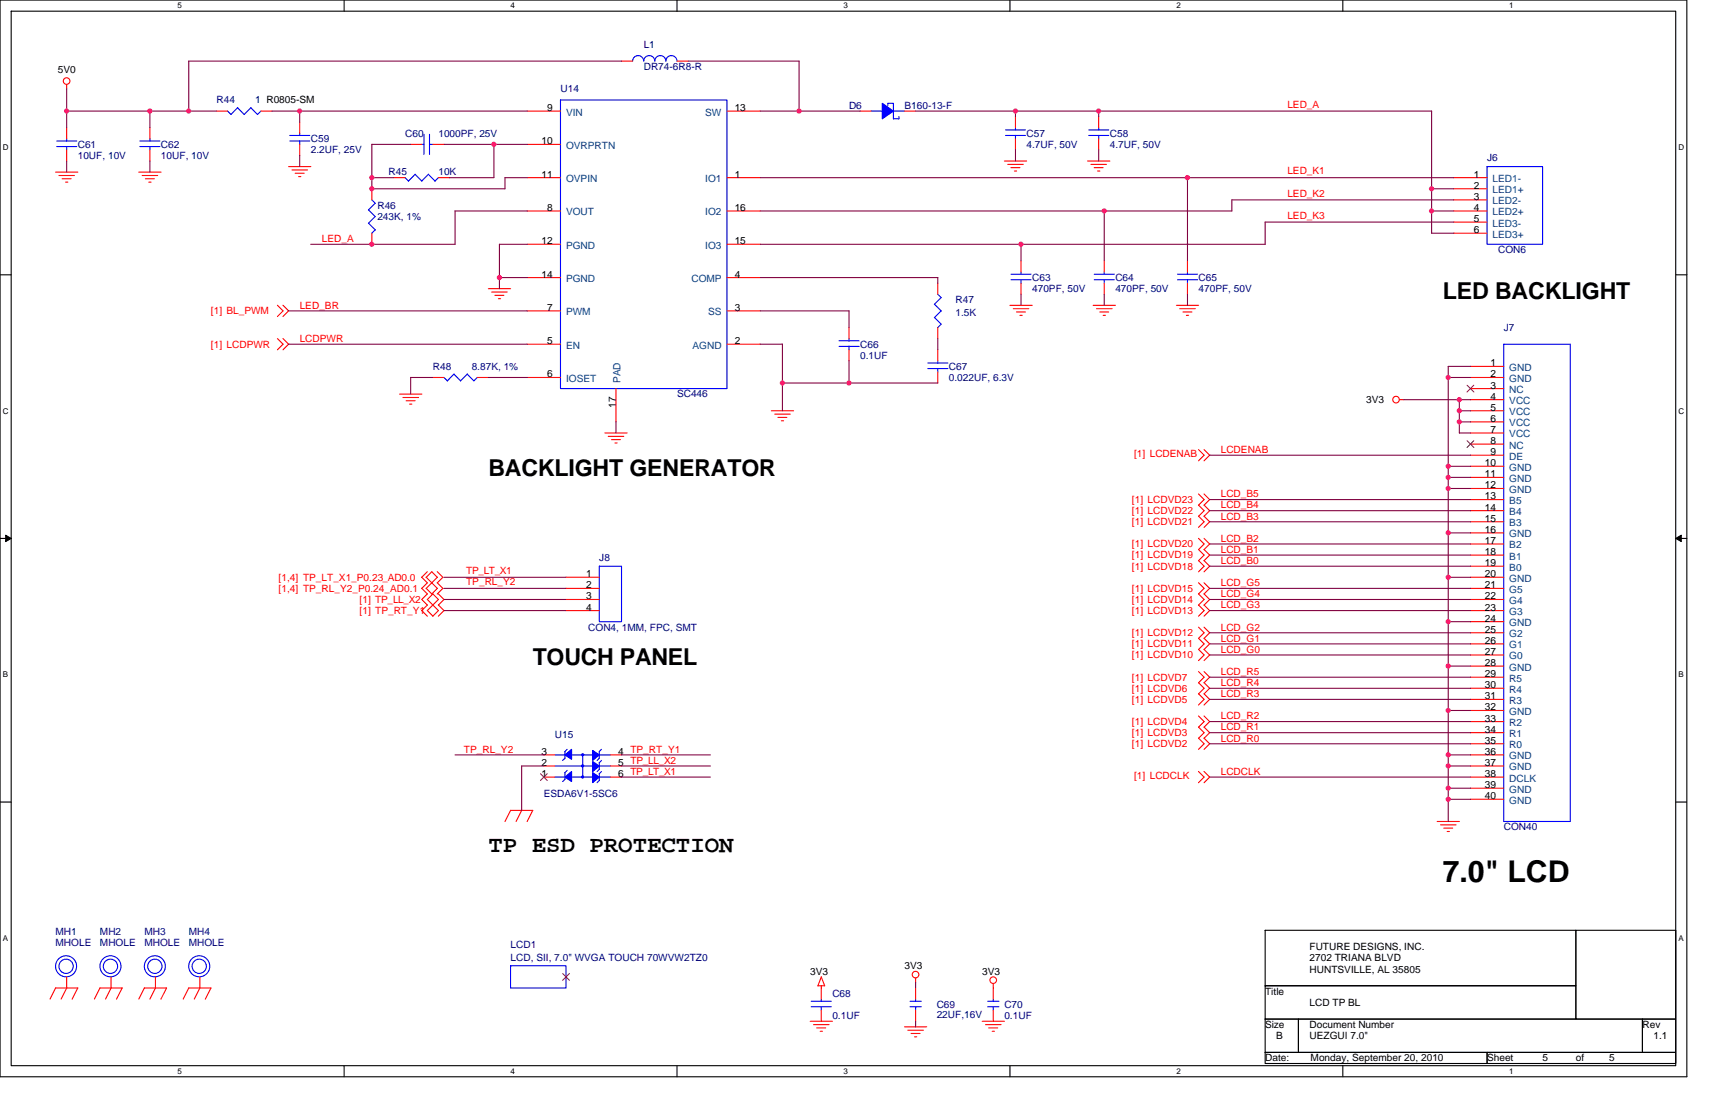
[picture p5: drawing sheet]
<svg xmlns="http://www.w3.org/2000/svg" width="432mm" height="279mm" viewBox="0 0 432 279" stroke-linecap="round" stroke-linejoin="round" font-family="sans-serif">
<path d="M0 0h424.7v271h-424.7zM2.8 2.8h419.1v265.4h-419.1z" fill="none" stroke="#000" stroke-width=".28"/>
<g fill="#fff">
<path d="M44.7 .3h1.1v2.2h-1.1z"/>
<path d="M44.7 268.5h1.1v2.3h-1.1z"/>
</g>
<path d="M86.6 0v2.8M86.6 268.2v2.8" fill="none" stroke="#000" stroke-width=".28"/>
<g fill="#fff">
<path d="M128.5 .3h1.2v2.2h-1.2z"/>
<path d="M128.5 268.5h1.2v2.3h-1.2z"/>
</g>
<path d="M170.5 0v2.8M170.5 268.2v2.8" fill="none" stroke="#000" stroke-width=".28"/>
<g fill="#fff">
<path d="M212.4 .3h1.1v2.2h-1.1z"/>
<path d="M212.4 268.5h1.1v2.3h-1.1z"/>
</g>
<path d="M254.3 0v2.8M254.3 268.2v2.8" fill="none" stroke="#000" stroke-width=".28"/>
<g fill="#fff">
<path d="M296.2 .3h1.1v2.2h-1.1z"/>
<path d="M296.2 268.5h1.1v2.3h-1.1z"/>
</g>
<path d="M338.1 0v2.8M338.1 268.2v2.8" fill="none" stroke="#000" stroke-width=".28"/>
<g fill="#fff">
<path d="M380 .3h1.1v2.2h-1.1z"/>
<path d="M380 268.5h1.1v2.3h-1.1z"/>
<path d="M.7 36h1.5v2.2h-1.5z"/>
<path d="M422.6 36h1.5v2.2h-1.5z"/>
<path d="M.7 102.3h1.5v2.3h-1.5z"/>
<path d="M422.6 102.3h1.5v2.3h-1.5z"/>
</g>
<path d="M0 69.2h2.8M421.9 69.2h2.8" fill="none" stroke="#000" stroke-width=".28"/>
<g fill="#fff">
<path d="M.7 168.7h1.4v2.2h-1.4z"/>
<path d="M422.6 168.7h1.3v2.2h-1.3z"/>
</g>
<path d="M0 135.5h2.8M421.9 135.5h2.8" fill="none" stroke="#000" stroke-width=".28"/>
<path d="M1.4 134.7l1.4 .8-1.4 .8zM421.9 135.5l1.4-.8v1.6z" fill="#000" stroke="#000" stroke-width=".25"/>
<g fill="#fff">
<path d="M.7 235.1h1.4v2.2h-1.4z"/>
<path d="M422.6 235.1h1.4v2.2h-1.4z"/>
</g>
<path d="M0 201.9h2.8M421.9 201.9h2.8M318.5 234.2h78.3v13.9h-78.3zM396.8 234.2h25.1v22.3h-25.1zM318.5 248.1h78.3v8.4h-78.3zM318.5 256.5h8.4v8.4h-8.4zM326.9 256.5h86.6v8.4h-86.6zM413.5 256.5h8.4v8.4h-8.4zM318.5 264.9h55.9v2.8h-55.9zM374.4 264.9h47.5v2.8h-47.5z" fill="none" stroke="#000" stroke-width=".28"/>
<g fill="none" stroke="#f00" stroke-width=".28">
<path d="M156.5 15.4h2.8M170.5 15.4h2.7M16.8 32.2v2.7M16.8 37.7v2.8M16.8 21.3v1.1M37.7 32.2v2.7M37.7 37.7v2.8M54.5 28h2.8M65.7 28h2.8M75.5 30.8v2.7M75.5 36.3v2.8M103.4 36.3h2.8"/>
<path d="M109 36.3h2.8M132.7 28h8.4M132.7 36.3h8.4M183 28h8.4M216.6 28h2.8M227.7 28h2.8M255.7 29.4v2.8M255.7 34.9v2.8M276.6 29.4v2.8M276.6 34.9v2.8M14 43.3h5.6M14.8 44.2h4"/>
<path d="M15.6 45h2.3M16.5 45.8h.6M34.9 43.3h5.7M35.8 44.2h3.9M36.6 45h2.3M37.5 45.8h.5M72.7 41.9h5.6M73.5 42.8h3.9M74.3 43.6h2.3M75.2 44.4h.6M93.6 47.5v2.8M93.6 58.7v2.8"/>
<path d="M99.2 44.7h2.8M110.4 44.7h2.8M132.7 44.7h8.4M132.7 53.1h8.4M183 44.7h8.4M183 53.1h8.4M252.9 40.5h5.6M253.7 41.4h3.9M254.5 42.2h2.3M255.4 43.1h.6M273.8 40.5h5.6M274.7 41.4h3.9"/>
<path d="M275.5 42.2h2.2M276.4 43.1h.5M366 44.7h8.4M366 53.1h8.4M366 47.5h8.4M366 50.3h8.4M366 55.9h8.4M366 58.7h8.4M69.8 76.8l1.5 1.5-1.5 1.4M71.2 76.8l1.5 1.5-1.5 1.4M123 72.7h5.6M123.8 73.5h3.9"/>
<path d="M124.6 74.3h2.3M125.5 75.2h.5M132.7 78.3h8.4M132.7 69.9h8.4M132.7 61.5h8.4M183 78.3h8.4M183 69.9h8.4M183 61.5h8.4M236.1 71.3v2.8M254.3 76.9h5.6M255.1 77.7h3.9M255.9 78.5h2.3"/>
<path d="M256.8 79.4h.6M257.1 65.7v2.8M257.1 71.3v2.8M275.2 76.9h5.6M276.1 77.7h3.9M276.9 78.5h2.2M277.7 79.4h.6M278 65.7v2.8M278 71.3v2.8M296.2 76.9h5.6M297 77.7h3.9M297.8 78.5h2.3"/>
<path d="M298.7 79.4h.6M299 65.7v2.8M299 71.3v2.8M69.8 85.2l1.5 1.4-1.5 1.5M71.2 85.2l1.5 1.4-1.5 1.5M100.6 99.2h5.6M109 95h2.8M120.2 95h2.8M132.7 86.6h8.4M132.7 95h8.4M155.1 97.8v8.4M183 86.6h8.4"/>
<path d="M213.8 82.4v2.8M213.8 88v2.8M236.1 82.4v2.8M236.1 88v2.8M236.1 93.6v2.8M370.2 95h8.4M370.2 92.2h8.4M370.2 97.8h8.4M101.5 100.1h3.9M102.3 100.9h2.2M103.1 101.7h.6M152.3 109h5.6"/>
<path d="M153.1 109.8h4M153.9 110.7h2.3M154.8 111.5h.6M194.2 103.4h5.6M195.1 104.2h3.9M195.9 105.1h2.2M196.7 105.9h.6M301.8 113.2l1.4 1.4-1.4 1.4M303.1 113.2l1.5 1.4-1.5 1.4M352.3 100.6h1.2M370.2 100.6h8.4M370.2 109h8.4"/>
<path d="M370.2 103.4h8.4M370.2 106.2h8.4M370.2 117.4h8.4M370.2 111.8h8.4M370.2 114.6h8.4M301.8 138.3l1.4 1.4-1.4 1.4 1.4 1.4-1.4 1.4M301.8 135.5l1.4 1.4-1.4 1.4M301.8 129.9l1.4 1.4-1.4 1.5M301.8 124.3l1.4 1.5-1.4 1.3 1.4 1.4-1.4 1.5M303.1 138.3l1.5 1.4-1.5 1.4 1.5 1.4-1.5 1.4M303.1 135.5l1.5 1.4-1.5 1.4M303.1 129.9l1.5 1.4-1.5 1.5"/>
<path d="M303.1 124.3l1.5 1.5-1.5 1.3 1.5 1.4-1.5 1.5M370.2 139.7h8.4M370.2 136.9h8.4M370.2 131.3h8.4M370.2 128.5h8.4M370.2 125.8h8.4M370.2 120.2h8.4M370.2 123h8.4M370.2 134.1h8.4M106.2 145.3l1.4 1.4-1.4 1.4 1.4 1.4M107.3 145.3l2.8 2.8-1.4 1.4-1.4-1.4 2.8-2.8-1.4-1.4-1.4 1.4M107.6 143.9l-1.4 1.4"/>
<path d="M107.6 149.5l-1.4 1.4 1.4 1.4M107.6 152.3l-1.4 1.4 1.4 1.4M109 149.5l1.4 1.4-2.8 2.8 1.4 1.4M109 149.5l-1.4 1.4 2.8 2.8-1.4 1.4M110.1 143.9l1.4 1.4-1.4 1.4M110.1 146.7l1.4 1.4-1.4 1.4M110.4 149.5l1.4 1.4-1.4 1.4M110.4 152.3l1.4 1.4-1.4 1.4M142.5 153.7h8.4M142.5 150.9h8.4M142.5 148.1h8.4M142.5 145.3h8.4"/>
<path d="M301.8 146.7l1.4 1.4-1.4 1.4 1.4 1.4-1.4 1.4M301.8 157.9l1.4 1.4-1.4 1.4M301.8 152.3l1.4 1.4-1.4 1.4M303.1 146.7l1.5 1.4-1.5 1.4 1.5 1.4-1.5 1.4M303.1 157.9l1.5 1.4-1.5 1.4M303.1 152.3l1.5 1.4-1.5 1.4M370.2 159.3h8.4M370.2 153.7h8.4M370.2 150.9h8.4M370.2 148.1h8.4M370.2 142.5h8.4M370.2 156.5h8.4"/>
<path d="M370.2 145.3h8.4M301.8 169l1.4 1.5-1.4 1.4M301.8 171.8l1.4 1.4-1.4 1.5M301.8 174.6l1.4 1.4-1.4 1.5M301.8 160.7l1.4 1.4-1.4 1.3 1.4 1.5-1.4 1.4M303.1 169l1.5 1.5-1.5 1.4M303.1 171.8l1.5 1.4-1.5 1.5M303.1 174.6l1.5 1.4-1.5 1.5M303.1 160.7l1.5 1.4-1.5 1.3 1.5 1.5-1.5 1.4M370.2 176h8.4M370.2 173.2h8.4M370.2 170.5h8.4"/>
<path d="M370.2 164.9h8.4M370.2 162.1h8.4M370.2 178.8h8.4M370.2 167.7h8.4M136.9 192.8h2.8M136.9 190h2.8M136.9 195.6h2.8M153.7 192.8h2.8M153.7 190h2.8M153.7 195.6h2.8M301.8 180.2l1.4 1.4-1.4 1.4M301.8 183l1.4 1.4-1.4 1.4 1.4 1.4-1.4 1.4"/>
<path d="M301.8 194.2l1.4 1.4-1.4 1.4M303.1 180.2l1.5 1.4-1.5 1.4M303.1 183l1.5 1.4-1.5 1.4 1.5 1.4-1.5 1.4M303.1 194.2l1.5 1.4-1.5 1.4M370.2 187.2h8.4M370.2 184.4h8.4M370.2 181.6h8.4M370.2 192.8h8.4M370.2 190h8.4M370.2 195.6h8.4M370.2 198.4h8.4M128.5 204h5.7l-1.5 2.8"/>
<path d="M128.6 204l-1.5 2.8M131.4 204l-1.5 2.8M361.8 206.8h5.7M362.7 207.6h3.9M363.5 208.4h2.3M364.4 209.3h.5M370.2 201.2h8.4M14 248.7h5.6l-1.4 2.8M14 248.7l-1.4 2.8M16.8 245.9v2.8l-1.4 2.8M23.8 251.5l1.4-2.8h5.6l-1.5 2.8M28 245.9v2.8"/>
<path d="M28 248.7l-1.4 2.8M36.3 248.7h5.7l-1.5 2.8M36.4 248.7l-1.5 2.8M39.1 245.9l.1 2.8-1.5 2.8M46.1 251.5l1.4-2.8h5.6l-1.4 2.8M50.3 245.9v2.8M50.3 248.7l-1.4 2.8M142.5 245.9h.1M204 257.1h5.6M204.8 257.9h3.9M205.6 258.7h2.3M206.5 259.6h.6"/>
<path d="M206.8 245.9l.8 2.2h-1.7M206.8 248.1v3.4M206.8 254.3v2.8M206.8 245.9l-.9 2.2M227.7 258.5h5.6M228.6 259.3h3.9M230.5 246.2v1.1M230.5 248.7v2.8M230.5 254.3v2.8M247.3 257.1h5.6M248.1 257.9h4M248.9 258.7h2.3"/>
<path d="M249.8 259.6h.6M250.1 247.6v3.9M250.1 254.3v2.8M229.4 260.1h2.2M230.3 261h.5"/>
<circle cx="16.8" cy="20.4" r=".83"/>
<circle cx="351.5" cy="100.6" r=".83"/>
<circle cx="230.5" cy="245.3" r=".83"/>
<circle cx="250.1" cy="246.7" r=".83"/>
</g>
<g fill="none" stroke="#00f" stroke-width=".28">
<path d="M159.3 15.4a1.37 1.37 0 0 1 1.4-1.4 1.4 1.4 0 0 1 1.4 1.4 1.37 1.37 0 0 1 1.3-1.4h.1a1.4 1.4 0 0 1 1.4 1.4 1.37 1.37 0 0 1 1.3-1.4h.1a1.4 1.4 0 0 1 1.4 1.4 1.37 1.37 0 0 1 1.3-1.4h.1a1.4 1.4 0 0 1 1.4 1.4M14.3 35.5h5M14.3 36.9h5M16.8 34.9v.6M16.8 36.9v.8M35.2 35.5h5.1M35.2 36.9h5.1M37.7 34.9v.6M37.7 36.9v.8M57.3 27.9l.8 .9M59.8 27.1l1.7 1.7 1.7-1.7M59.8 27.1l-1.7 1.7"/>
<path d="M63.1 27.1l1.7 1.7 .9-.8M72.9 35.5h5.1M72.9 34.1h5.1M75.5 33.5v.6M75.5 35.5v.8M106.2 36.3h.6M106.7 33.8v5.1M108.1 36.3h.9M108.1 33.8v5.1M141.1 25.2h41.9v72.6h-41.9zM219.4 28h2.8M223.5 26.6v-.6h1.4v3.9h1.5l-.1-.6"/>
<path d="M224.9 28h2.9M253.2 34.1h5M253.2 32.7h5M255.7 32.2v.5M255.7 34.1v.8M274.1 34.1h5.1M274.1 32.7h5.1M276.6 32.2v.5M276.6 34.1v.8M92.8 52.8l1.7 1.7-1.7 1.7M92.8 56.2l1.7 1.7-.9 .8M93.6 50.3l.9 .9-1.7 1.7"/>
<path d="M104.5 43.9l1.7 1.7 1.7-1.7M104.5 43.9l-1.7 1.7-.8-.9M107.8 43.9l1.7 1.7 .9-.9M374.4 41.9h14v19.6h-14zM235.3 76.6l1.7 1.7M235.3 79.9l1.7 1.7M236.1 74.1l.9 .8-1.8 1.7M237 78.3l-1.8 1.6M254.6 70.4h5M254.6 69h5M257.1 68.5v.5M257.1 70.4v.9"/>
<path d="M275.5 70.4h5.1M275.5 69h5.1M278 68.5v.5M278 70.4v.9M296.5 70.4h5M296.5 69h5M299 68.5v.5M299 70.4v.9M111.8 95l.8 .9 1.7-1.8 1.7 1.8 1.6-1.8 1.7 1.8M120.2 95l-.9 .9M211.2 87.2h5.1M211.2 85.8h5.1"/>
<path d="M213.8 85.2v.6M213.8 87.2v.8M233.6 92.8h5.1M233.6 91.4h5.1M236.1 90.8v.6M236.1 92.8v.8M237 81.6l-.9 .9M378.6 86.6h16.8v120.2h-16.8zM150.9 142.5h5.6v14h-5.6zM139.7 195.6h14M139.7 190h14M139.7 192.8h14"/>
<path d="M142.2 194.5l.1 1.6-.6 .6M142.2 189.2v1.7M142.2 190.9l-.6 .5M142.8 188.6l-.6 .6M142.8 193.9l-.6 .6M146.7 190v5.6M150.9 190.9l-.6 .5M150.9 189.2v1.7M151.4 188.6l-.5 .6M151.4 191.4l-.5 .6v1.7l-.6 .5M151.4 194.2l-.5 .6v1.7l-.6 .5M128.5 243.1h14v5.6h-14z"/>
<path d="M204.2 253.4h5.1M204.2 252h5.1M206.8 251.5v.6M206.8 253.4v.9M229.1 253.4h2.8M229.1 252h2.8M230.5 251.5v.6M230.5 253.4v.9M248.7 253.4h2.8M248.7 252h2.8M250.1 251.5v.6M250.1 253.4v.9"/>
<circle cx="16.6" cy="243.2" r="2.65"/>
<circle cx="16.6" cy="243.2" r="1.8"/>
<circle cx="27.8" cy="243.2" r="2.65"/>
<circle cx="27.8" cy="243.2" r="1.8"/>
<circle cx="39" cy="243.2" r="2.65"/>
<circle cx="39" cy="243.2" r="1.8"/>
<circle cx="50.2" cy="243.2" r="2.65"/>
<circle cx="50.2" cy="243.2" r="1.8"/>
</g>
<path d="M369.4 97l1.7 1.7M371.1 97l-1.7 1.7M369.4 110.9l1.7 1.7M371.1 110.9l-1.7 1.7M136.1 194.8l1.7 1.7M137.8 194.8l-1.7 1.7M141.7 245l1.7 1.8M143.4 245l-1.8 1.8" fill="none" stroke="#804000" stroke-width=".25"/>
<g fill="#00f" stroke="#00f" stroke-width=".28">
<path d="M149.2 188.9l1.7 1.1-1.7 1.4z" fill-rule="evenodd"/>
<path d="M149.2 194.5l1.7 1.1-1.7 1.4z" fill-rule="evenodd"/>
<path d="M142.2 195.6l1.7-1.4v2.5z" fill-rule="evenodd"/>
<path d="M142.2 190l1.7-1.4v2.5z" fill-rule="evenodd"/>
<path d="M149.2 191.7l1.7 1.1-1.7 1.4z" fill-rule="evenodd"/>
<path d="M222.1 26l2.8 2-2.8 1.9z" fill-rule="evenodd"/>
<circle cx="146.7" cy="192.8" r=".27"/>
<circle cx="146.7" cy="195.6" r=".27"/>
<circle cx="146.7" cy="190" r=".27"/>
</g>
<g fill="none" stroke="#800040" stroke-width=".28">
<path d="M156.5 15.4h-109v12.6M173.2 15.4h28M201.2 15.4v12.6M16.8 28h37.7M16.8 22.4v9.8M37.7 27.9v4.3M68.5 28h64.2M75.5 39.1v2.8M75.5 27.9v2.9M103.4 36.3h-9.8v11.2h33.5v-2.8M124.4 36.3v8.4h-11.2M132.7 36.3h-20.9"/>
<path d="M216.6 28h-25.2M230.5 28h130M255.7 37.7v2.8M255.7 27.9v1.5M276.6 37.7v2.8M276.6 27.9v1.5M360.4 28v30.7h5.6M16.8 40.5v2.8M37.7 40.5v2.8M93.6 44.7h5.6M114.6 53.1h18.1M114.6 53.1v8.4h-36.4"/>
<path d="M127.1 44.7h5.6M278 53.1v12.6M299 44.7v21M318.5 55.9h47.5M318.5 55.9l.1 5.6h-127.2M360.4 53.1h5.6M360.4 47.5h5.7M366.1 50.3h-55.9v2.8h-118.8M366.1 44.7h-174.7M72.7 78.3h60.1M125.7 69.9h7M125.7 61.5h7"/>
<path d="M125.8 61.5v11.2M191.4 69.9h44.7v1.4M191.4 78.3h22.4v4.2M257.1 74v2.9M257.1 61.5v4.2M278 74v2.9M299 74v2.9M72.7 86.6h60.1M103.4 95h5.6M103.4 95v4.2M122.9 95h9.8M191.4 86.6h5.6v16.8"/>
<path d="M213.8 90.8v5.6M236.1 85.2v2.9M236.1 96.4h-39.1M364.6 95h5.6M370.2 92.2h-5.6v114.6M155.1 106.2v2.8M304.6 114.6h65.6M353.5 100.6h16.7M364.6 117.4h5.6M367.4 109h2.8M367.4 100.6v8.4M367.4 103.4h2.8"/>
<path d="M367.4 106.2h2.8M304.6 128.5h65.6M304.6 131.3h65.6M304.6 139.7h65.6M304.6 136.9h65.6M304.6 125.8h65.6M364.6 123h5.6M364.6 134.1h5.6M364.6 120.2h5.6M111.8 153.7h30.7M111.8 150.9h30.7M111.8 145.3h30.7"/>
<path d="M111.8 148.1h30.7M304.6 148.1h65.6M304.6 150.9h65.6M304.6 153.7h65.6M304.6 159.3h65.6M304.6 142.5h65.6M364.6 145.3h5.6M364.6 156.5h5.6M304.6 164.9h65.6M304.6 170.5h65.6M304.6 162.1h65.6M304.6 173.2h65.6"/>
<path d="M304.6 176h65.6M364.6 178.8h5.6M364.6 167.7h5.6M114.6 190h22.3M136.9 192.8h-5.6v11.2M156.5 190h22.4M156.5 192.8h22.4M156.5 195.6h22.4M304.6 195.6h65.6M304.6 187.2h65.6M304.6 184.4h65.6M304.6 181.6h65.6"/>
<path d="M364.6 190h5.6M364.6 198.4h5.6M364.6 192.8h5.6M364.6 201.2h5.6M230.5 247.3v1.4M230.5 257.1v1.4"/>
</g>
<g fill="#f0f" stroke="#f0f" stroke-width=".28">
<circle cx="364.6" cy="120.1" r=".54"/>
<circle cx="364.6" cy="167.6" r=".54"/>
<circle cx="364.6" cy="198.4" r=".54"/>
<circle cx="367.4" cy="106.2" r=".54"/>
<circle cx="367.4" cy="103.4" r=".54"/>
<circle cx="364.6" cy="122.9" r=".54"/>
<circle cx="364.6" cy="134.1" r=".54"/>
<circle cx="364.6" cy="178.8" r=".54"/>
<circle cx="364.6" cy="95" r=".54"/>
<circle cx="364.6" cy="201.2" r=".54"/>
<circle cx="364.6" cy="190" r=".54"/>
<circle cx="364.6" cy="117.4" r=".54"/>
<circle cx="364.6" cy="145.3" r=".54"/>
<circle cx="367.4" cy="100.6" r=".54"/>
<circle cx="364.6" cy="156.5" r=".54"/>
<circle cx="364.6" cy="192.8" r=".54"/>
<circle cx="201.2" cy="27.9" r=".54"/>
<circle cx="93.6" cy="61.5" r=".54"/>
<circle cx="125.7" cy="69.9" r=".54"/>
<circle cx="213.7" cy="96.4" r=".54"/>
<circle cx="47.5" cy="27.9" r=".54"/>
<circle cx="124.3" cy="36.3" r=".54"/>
<circle cx="276.6" cy="27.9" r=".54"/>
<circle cx="255.7" cy="27.9" r=".54"/>
<circle cx="37.7" cy="27.9" r=".54"/>
<circle cx="299" cy="44.7" r=".54"/>
<circle cx="257.1" cy="61.5" r=".54"/>
<circle cx="197" cy="96.4" r=".54"/>
<circle cx="93.6" cy="47.5" r=".54"/>
<circle cx="278" cy="53.1" r=".54"/>
<circle cx="75.4" cy="27.9" r=".54"/>
<circle cx="16.8" cy="27.9" r=".54"/>
<circle cx="93.6" cy="44.7" r=".54"/>
<circle cx="360.4" cy="47.5" r=".54"/>
<circle cx="360.4" cy="53.1" r=".54"/>
</g>
<text font-size="7.5" x="363.2" y="222">7.0&quot; LCD</text>
<g font-size="5.9">
<text x="363.2" y="75.2">LED BACKLIGHT</text>
<text x="123" y="119.9">BACKLIGHT GENERATOR</text>
<text x="134.1" y="167.4">TOUCH PANEL</text>
<text x="123" y="214.5">TP ESD PROTECTION</text>
</g>
<g font-size="2.5" fill="#000080">
<text x="162.1" y="12">L1</text>
<text x="162.1" y="17.6">DR74-6R8-R</text>
<text x="141.1" y="23.2">U14</text>
<text x="54.5" y="26">R44</text>
<text x="64.3" y="26">1 R0805-SM</text>
<text x="213.8" y="27.4">D6</text>
<text x="227.7" y="27.4">B160-13-F</text>
<text x="78.3" y="35.8">C59</text>
<text x="102" y="34.4">C60</text>
<text x="110.4" y="34.4">1000PF, 25V</text>
<text x="258.5" y="34.4">C57</text>
<text x="279.4" y="34.4">C58</text>
<text x="19.6" y="37.2">C61</text>
<text x="19.6" y="40">10UF, 10V</text>
<text x="40.5" y="37.2">C62</text>
<text x="40.5" y="40">10UF, 10V</text>
<text x="78.3" y="38.6">2.2UF, 25V</text>
<text x="258.5" y="37.2">4.7UF, 50V</text>
<text x="279.4" y="37.2">4.7UF, 50V</text>
<text x="374.4" y="40.5">J6</text>
<text x="97.8" y="44.2">R45</text>
<text x="110.4" y="44.2">10K</text>
<text x="95" y="52.6">R46</text>
<text x="95" y="55.4">243K, 1%</text>
<text x="377.2" y="63.7">CON6</text>
<text x="259.9" y="70.7">C63</text>
<text x="280.8" y="70.7">C64</text>
<text x="301.8" y="70.7">C65</text>
<text x="240.6" y="76.3">R47</text>
<text x="259.9" y="73.5">470PF, 50V</text>
<text x="280.8" y="73.5">470PF, 50V</text>
<text x="301.8" y="73.5">470PF, 50V</text>
<text x="240.6" y="79.7">1.5K</text>
<text x="378.6" y="83.3">J7</text>
<text x="216.6" y="87.5">C66</text>
<text x="109" y="93.1">R48</text>
<text x="118.8" y="93.1">8.87K, 1%</text>
<text x="216.6" y="90.3">0.1UF</text>
<text x="238.9" y="93.1">C67</text>
<text x="238.9" y="95.9">0.022UF, 6.3V</text>
<text x="170.5" y="100.1">SC446</text>
<text x="150.9" y="141.1">J8</text>
<text x="148.1" y="158.7">CON4, 1MM, FPC, SMT</text>
<text x="139.7" y="185.8">U15</text>
<text x="136.9" y="200.6">ESDA6V1-5SC6</text>
<text x="378.6" y="209">CON40</text>
<text x="14" y="235.3">MH1</text>
<text x="14" y="238.1">MHOLE</text>
<text x="25.2" y="235.3">MH2</text>
<text x="25.2" y="238.1">MHOLE</text>
<text x="36.3" y="235.3">MH3</text>
<text x="36.3" y="238.1">MHOLE</text>
<text x="47.5" y="235.3">MH4</text>
<text x="47.5" y="238.1">MHOLE</text>
<text x="128.5" y="238.6">LCD1</text>
<text x="128.5" y="242">LCD, SII, 7.0&quot; WVGA TOUCH 70WVW2TZ0</text>
<text x="209.6" y="250.9">C68</text>
<text x="209.6" y="256.5">0.1UF</text>
<text x="235.8" y="253.7">C69</text>
<text x="235.8" y="256.2">22UF,16V</text>
<text x="252.9" y="253.7">C70</text>
<text x="252.9" y="256.5">0.1UF</text>
</g>
<g font-size="2.5">
<text x="14.5" y="18.5">5V0</text>
<text x="137.8" y="27.9">9</text>
<text x="185" y="27.9">13</text>
<text x="136.4" y="36.3">10</text>
<text x="136.4" y="44.7">11</text>
<text x="185" y="44.7">1</text>
<text x="371.1" y="44.7">1</text>
<text x="371.1" y="47.5">2</text>
<text x="137.8" y="53.1">8</text>
<text x="185" y="53.1">16</text>
<text x="371.1" y="50.3">3</text>
<text x="371.1" y="53.1">4</text>
<text x="371.1" y="55.9">5</text>
<text x="371.1" y="58.7">6</text>
<text x="136.4" y="61.5">12</text>
<text x="185" y="61.5">15</text>
<text x="136.4" y="69.8">14</text>
<text x="185" y="69.8">4</text>
<text x="137.8" y="78.2">7</text>
<text x="185" y="78.2">3</text>
<text x="137.8" y="86.6">5</text>
<text x="185" y="86.6">2</text>
<text x="137.8" y="95">6</text>
<text x="375.3" y="92.2">1</text>
<text x="375.3" y="95">2</text>
<text x="344" y="101.5">3V3</text>
<text x="375.3" y="97.8">3</text>
<text x="375.3" y="100.6">4</text>
<text x="155.1" y="102.7" transform="rotate(-90 155.1 102.7)">17</text>
<text x="375.3" y="103.4">5</text>
<text x="375.3" y="106.2">6</text>
<text x="375.3" y="109">7</text>
<text x="375.3" y="111.8">8</text>
<text x="373.9" y="117.3">10</text>
<text x="375.3" y="114.6">9</text>
<text x="373.9" y="125.7">13</text>
<text x="373.9" y="120.1">11</text>
<text x="373.9" y="122.9">12</text>
<text x="373.9" y="131.3">15</text>
<text x="373.9" y="128.5">14</text>
<text x="373.9" y="136.9">17</text>
<text x="373.9" y="134.1">16</text>
<text x="373.9" y="142.5">19</text>
<text x="373.9" y="139.7">18</text>
<text x="147.6" y="145.3">1</text>
<text x="147.6" y="148.1">2</text>
<text x="373.9" y="148.1">21</text>
<text x="373.9" y="145.3">20</text>
<text x="147.6" y="150.9">3</text>
<text x="147.6" y="153.7">4</text>
<text x="373.9" y="153.7">23</text>
<text x="373.9" y="150.9">22</text>
<text x="373.9" y="159.3">25</text>
<text x="373.9" y="156.5">24</text>
<text x="373.9" y="164.8">27</text>
<text x="373.9" y="162.1">26</text>
<text x="373.9" y="167.6">28</text>
<text x="373.9" y="173.2">30</text>
<text x="373.9" y="170.4">29</text>
<text x="373.9" y="176">31</text>
<text x="373.9" y="178.8">32</text>
<text x="373.9" y="184.4">34</text>
<text x="373.9" y="181.6">33</text>
<text x="136.4" y="190">3</text>
<text x="155.6" y="190">4 TP_RT_Y1</text>
<text x="373.9" y="187.2">35</text>
<text x="373.9" y="190">36</text>
<text x="136.4" y="195.6">1</text>
<text x="136.4" y="192.8">2</text>
<text x="155.6" y="192.8">5 TP_LL_X2</text>
<text x="155.6" y="195.6">6 TP_LT_X1</text>
<text x="373.9" y="192.8">37</text>
<text x="373.9" y="195.6">38</text>
<text x="373.9" y="201.2">40</text>
<text x="373.9" y="198.4">39</text>
<text x="329.7" y="239.2">FUTURE DESIGNS, INC.</text>
<text x="204" y="245.3">3V3</text>
<text x="227.7" y="243.9">3V3</text>
<text x="247.3" y="245.3">3V3</text>
<text x="329.7" y="242">2702 TRIANA BLVD</text>
<text x="329.7" y="244.8">HUNTSVILLE, AL 35805</text>
<text x="318.5" y="250.4">Title</text>
<text x="329.7" y="253.2">LCD TP BL</text>
<text x="318.5" y="258.8">Size</text>
<text x="321.3" y="261.6">B</text>
<text x="329.7" y="258.8">Document Number</text>
<text x="329.7" y="261.6">UEZGUI 7.0&quot;</text>
<text x="413.5" y="258.8">Rev</text>
<text x="416.3" y="261.6">1.1</text>
<text x="318.5" y="267.1">Date:</text>
<text x="330" y="267.1">Monday, September 20, 2010</text>
<text x="374.4" y="267.1">Sheet</text>
<text x="388.4" y="267.1">5</text>
<text x="396.8" y="267.1">of</text>
<text x="405.2" y="267.1">5</text>
</g>
<g font-size="2.5" fill="#004080">
<text x="142.5" y="29.1">VIN</text>
<text x="177.5" y="29.1">SW</text>
<text x="142.5" y="37.5">OVRPRTN</text>
<text x="142.5" y="45.8">OVPIN</text>
<text x="177.6" y="45.8">IO1</text>
<text x="375.8" y="45.8">LED1-</text>
<text x="375.8" y="48.6">LED1+</text>
<text x="375.8" y="51.4">LED2-</text>
<text x="142.5" y="54.2">VOUT</text>
<text x="177.6" y="54.2">IO2</text>
<text x="375.8" y="54.2">LED2+</text>
<text x="375.8" y="57">LED3-</text>
<text x="375.8" y="59.8">LED3+</text>
<text x="142.5" y="62.6">PGND</text>
<text x="177.6" y="62.6">IO3</text>
<text x="142.5" y="71">PGND</text>
<text x="174.1" y="71">COMP</text>
<text x="142.5" y="79.4">PWM</text>
<text x="178.3" y="79.4">SS</text>
<text x="142.5" y="87.8">EN</text>
<text x="174.3" y="87.8">AGND</text>
<text x="380" y="93.3">GND</text>
<text x="142.5" y="96.1">IOSET</text>
<text x="156.3" y="96.4" transform="rotate(-90 156.3 96.4)">PAD</text>
<text x="380" y="96.1">GND</text>
<text x="380" y="98.9">NC</text>
<text x="380" y="101.7">VCC</text>
<text x="380" y="104.5">VCC</text>
<text x="380" y="107.3">VCC</text>
<text x="380" y="110.1">VCC</text>
<text x="380" y="112.9">NC</text>
<text x="380" y="118.5">GND</text>
<text x="380" y="115.7">DE</text>
<text x="380" y="121.3">GND</text>
<text x="380" y="124.1">GND</text>
<text x="380" y="129.7">B4</text>
<text x="380" y="126.9">B5</text>
<text x="380" y="132.5">B3</text>
<text x="380" y="135.3">GND</text>
<text x="380" y="143.6">B0</text>
<text x="380" y="140.8">B1</text>
<text x="380" y="138">B2</text>
<text x="380" y="149.2">G5</text>
<text x="380" y="146.4">GND</text>
<text x="380" y="154.8">G3</text>
<text x="380" y="152">G4</text>
<text x="380" y="160.4">G2</text>
<text x="380" y="157.6">GND</text>
<text x="380" y="166">G0</text>
<text x="380" y="163.2">G1</text>
<text x="380" y="171.6">R5</text>
<text x="380" y="168.8">GND</text>
<text x="380" y="177.2">R3</text>
<text x="380" y="174.4">R4</text>
<text x="380" y="180">GND</text>
<text x="380" y="185.5">R1</text>
<text x="380" y="182.8">R2</text>
<text x="380" y="188.3">R0</text>
<text x="380" y="191.1">GND</text>
<text x="380" y="193.9">GND</text>
<text x="380" y="196.7">DCLK</text>
<text x="380" y="202.3">GND</text>
<text x="380" y="199.5">GND</text>
</g>
<g font-size="2.5" fill="#f00">
<text x="324.1" y="27.1">LED_A</text>
<text x="324.1" y="43.9">LED_K1</text>
<text x="324.1" y="49.5">LED_K2</text>
<text x="324.1" y="55.1">LED_K3</text>
<text x="81" y="60.9">LED_A</text>
<text x="75.5" y="77.7">LED_BR</text>
<text x="53.1" y="79.1">[1] BL_PWM</text>
<text x="53.1" y="87.5">[1] LCDPWR</text>
<text x="75.5" y="86.1">LCDPWR</text>
<text x="285.6" y="115.1">[1] LCDENAB</text>
<text x="307.4" y="114">LCDENAB</text>
<text x="307.4" y="125.2">LCD_B5</text>
<text x="285" y="129.4">[1] LCDVD22</text>
<text x="285" y="126.6">[1] LCDVD23</text>
<text x="307.4" y="130.8">LCD_B3</text>
<text x="307.4" y="128">LCD_B4</text>
<text x="285" y="137.8">[1] LCDVD20</text>
<text x="285" y="132.2">[1] LCDVD21</text>
<text x="307.4" y="136.4">LCD_B2</text>
<text x="285" y="143.4">[1] LCDVD18</text>
<text x="285" y="140.6">[1] LCDVD19</text>
<text x="307.4" y="142">LCD_B0</text>
<text x="307.4" y="139.2">LCD_B1</text>
<text x="70.1" y="146.2">[1,4] TP_LT_X1_P0.23_AD0.0</text>
<text x="70.1" y="148.9">[1,4] TP_RL_Y2_P0.24_AD0.1</text>
<text x="117.4" y="144.5">TP_LT_X1</text>
<text x="117.4" y="147.3">TP_RL_Y2</text>
<text x="285" y="148.9">[1] LCDVD15</text>
<text x="307.4" y="147.6">LCD_G5</text>
<text x="90.6" y="151.7">[1] TP_LL_X2</text>
<text x="90.6" y="154.5">[1] TP_RT_Y1</text>
<text x="285" y="151.7">[1] LCDVD14</text>
<text x="285" y="154.5">[1] LCDVD13</text>
<text x="307.4" y="153.1">LCD_G3</text>
<text x="307.4" y="150.3">LCD_G4</text>
<text x="285" y="160.1">[1] LCDVD12</text>
<text x="307.4" y="158.7">LCD_G2</text>
<text x="307.4" y="161.5">LCD_G1</text>
<text x="285" y="165.7">[1] LCDVD10</text>
<text x="285" y="162.9">[1] LCDVD11</text>
<text x="307.4" y="164.3">LCD_G0</text>
<text x="285" y="171.3">[1] LCDVD7</text>
<text x="307.4" y="172.7">LCD_R4</text>
<text x="307.4" y="169.9">LCD_R5</text>
<text x="285" y="174.1">[1] LCDVD6</text>
<text x="285" y="176.9">[1] LCDVD5</text>
<text x="307.4" y="175.5">LCD_R3</text>
<text x="285" y="182.5">[1] LCDVD4</text>
<text x="285" y="185.3">[1] LCDVD3</text>
<text x="307.4" y="183.9">LCD_R1</text>
<text x="307.4" y="181.1">LCD_R2</text>
<text x="116.8" y="189.5">TP_RL_Y2</text>
<text x="285" y="188.1">[1] LCDVD2</text>
<text x="307.4" y="186.7">LCD_R0</text>
<text x="285.6" y="196.2">[1] LCDCLK</text>
<text x="307.4" y="195.1">LCDCLK</text>
</g>
<g font-size="2">
<text x="44.7" y="2.1">5</text>
<text x="128.5" y="2.1">4</text>
<text x="212.4" y="2.1">3</text>
<text x="296.2" y="2.1">2</text>
<text x="380" y="2.1">1</text>
<text x=".7" y="37.8">D</text>
<text x="422.6" y="37.8">D</text>
<text x=".7" y="104.1">C</text>
<text x="422.6" y="104.1">C</text>
<text x=".7" y="170.5">B</text>
<text x="422.6" y="170.5">B</text>
<text x=".7" y="236.9">A</text>
<text x="422.6" y="236.9">A</text>
<text x="44.7" y="270.3">5</text>
<text x="128.5" y="270.3">4</text>
<text x="212.4" y="270.3">3</text>
<text x="296.2" y="270.3">2</text>
<text x="380" y="270.3">1</text>
</g>
</svg>
